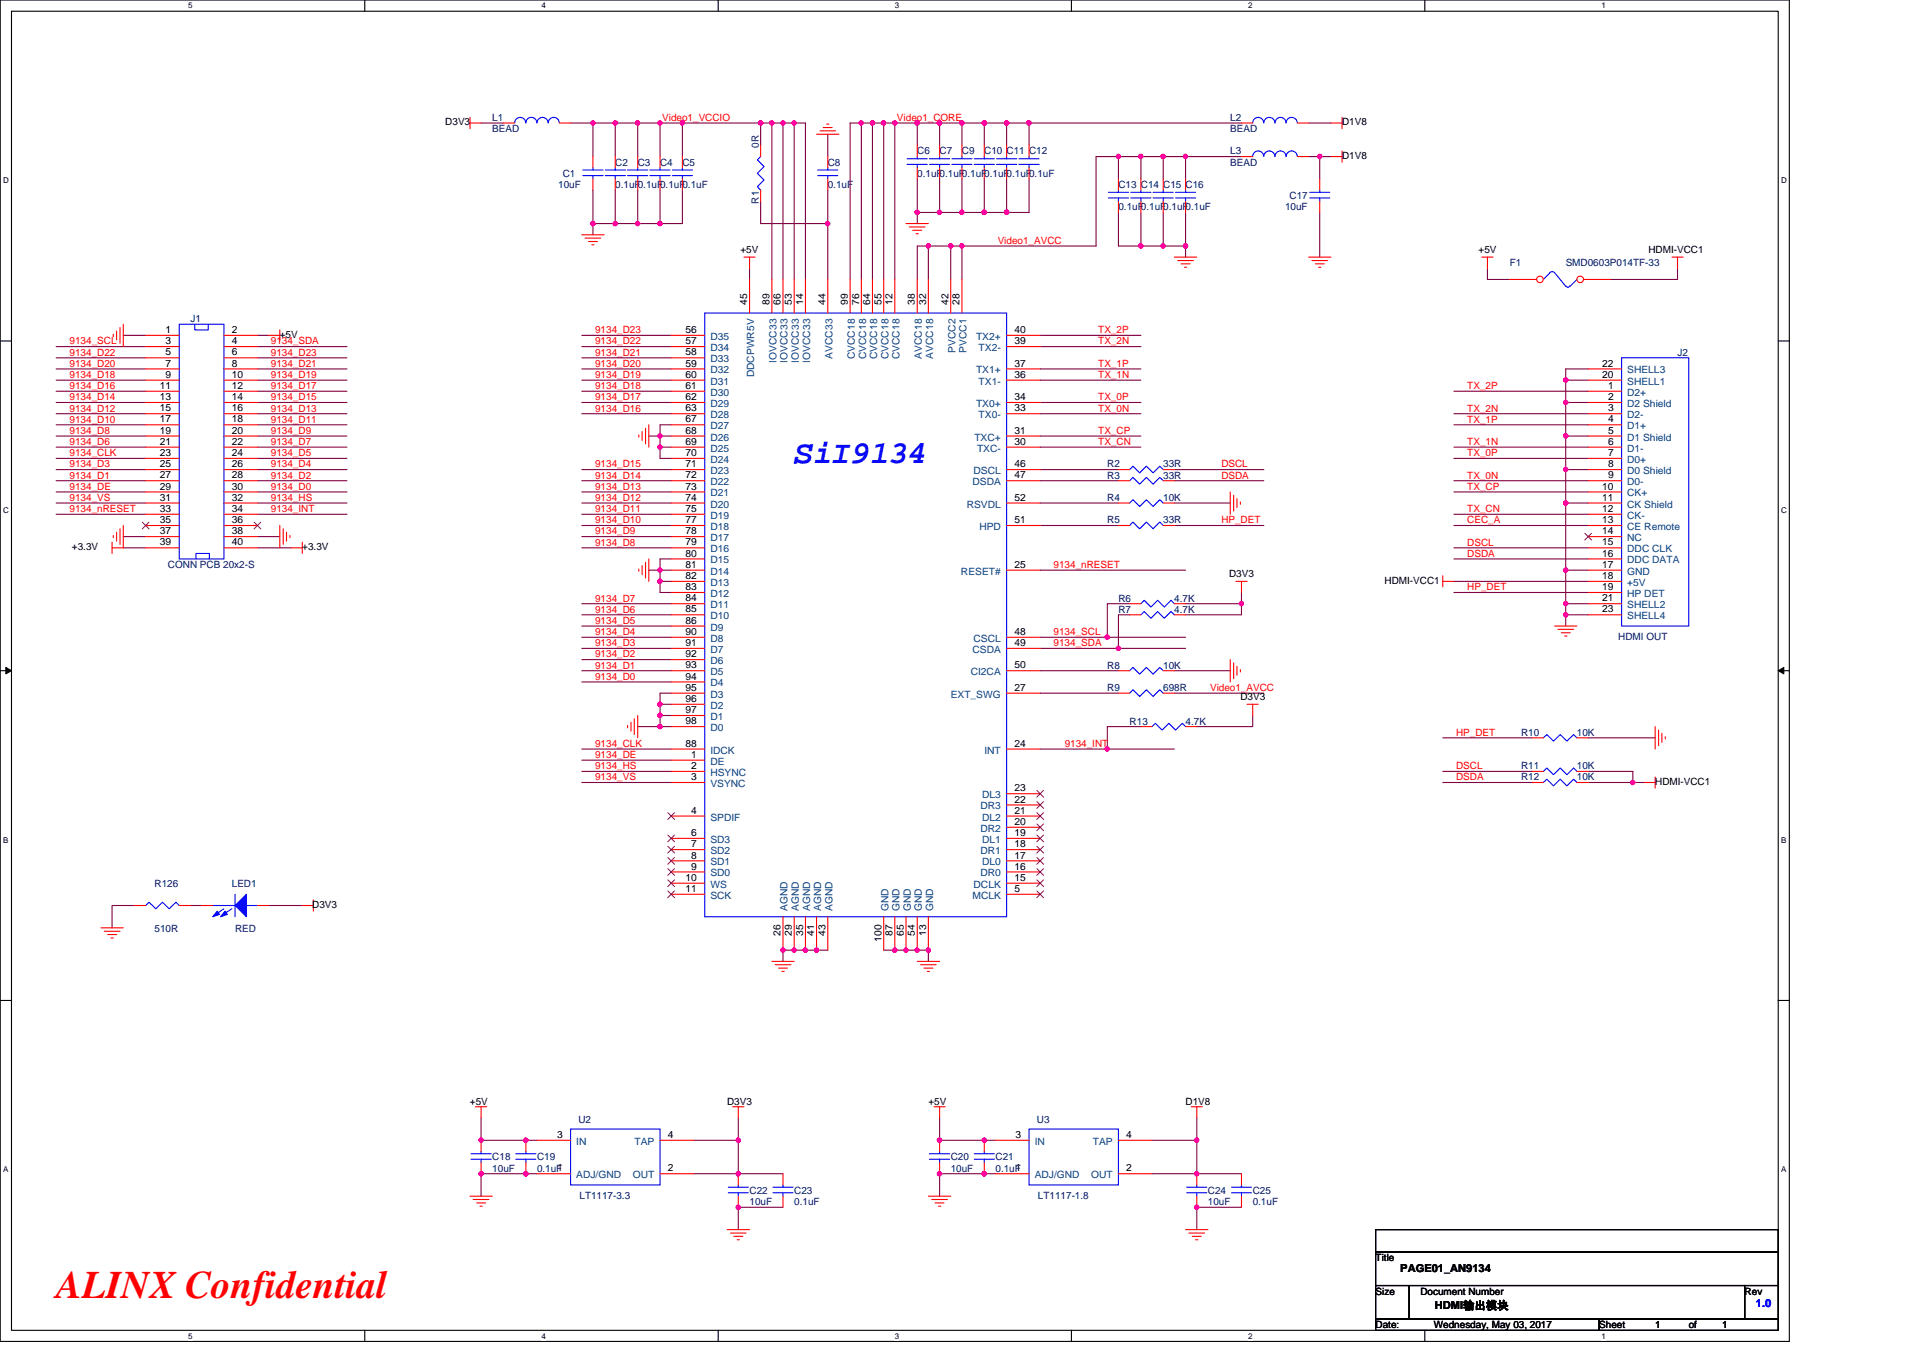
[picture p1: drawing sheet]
<svg xmlns="http://www.w3.org/2000/svg" width="297mm" height="210mm" viewBox="0 0 297 210" stroke-linecap="round" stroke-linejoin="round" font-family="sans-serif">
<path d="M0 0h276.4v207.3h-276.4zM1.8 1.7h272.9v203.8h-272.9z" fill="none" stroke="#000" stroke-width=".17"/>
<g fill="#fff">
<path d="M29.1 .2h.6v1.4h-.6z"/>
<path d="M29.1 205.7h.6v1.4h-.6z"/>
</g>
<path d="M56.3 0v1.7M56.3 205.5v1.8" fill="none" stroke="#000" stroke-width=".17"/>
<g fill="#fff">
<path d="M83.6 .2h.7v1.4h-.7z"/>
<path d="M83.6 205.7h.7v1.4h-.7z"/>
</g>
<path d="M110.9 0v1.7M110.9 205.5v1.8" fill="none" stroke="#000" stroke-width=".17"/>
<g fill="#fff">
<path d="M138.2 .2h.7v1.4h-.7z"/>
<path d="M138.2 205.7h.7v1.4h-.7z"/>
</g>
<path d="M165.5 0v1.7M165.5 205.5v1.8" fill="none" stroke="#000" stroke-width=".17"/>
<g fill="#fff">
<path d="M192.8 .2h.6v1.4h-.6z"/>
<path d="M192.8 205.7h.6v1.4h-.6z"/>
</g>
<path d="M220.1 0v1.7M220.1 205.5v1.8" fill="none" stroke="#000" stroke-width=".17"/>
<g fill="#fff">
<path d="M247.4 .2h.6v1.4h-.6z"/>
<path d="M247.4 205.7h.6v1.4h-.6z"/>
<path d="M.5 27.2h.8v1.4h-.8z"/>
<path d="M275.1 27.2h.9v1.4h-.9z"/>
<path d="M.5 78.1h.8v1.4h-.8z"/>
<path d="M275.1 78.1h.9v1.4h-.9z"/>
</g>
<path d="M0 52.7h1.8M274.7 52.7h1.7" fill="none" stroke="#000" stroke-width=".17"/>
<g fill="#fff">
<path d="M.5 129.1h.8v1.4h-.8z"/>
<path d="M275.1 129.1h.8v1.4h-.8z"/>
</g>
<path d="M0 103.6h1.8M274.7 103.6h1.7" fill="none" stroke="#000" stroke-width=".17"/>
<path d="M.9 103.1l.9 .5-.9 .5zM274.7 103.6l.8-.5v1z" fill="#000" stroke="#000" stroke-width=".15"/>
<g fill="#fff">
<path d="M.5 180h.8v1.4h-.8z"/>
<path d="M275.1 180h.8v1.4h-.8z"/>
</g>
<path d="M0 154.6h1.8M274.7 154.6h1.7M212.5 190h62.2v3.5h-62.2zM212.5 193.5h62.2v5.1h-62.2zM212.5 198.6h5.2v5.2h-5.2zM217.7 198.6h51.8v5.2h-51.8zM269.5 198.6h5.2v5.2h-5.2zM212.5 203.8h34.5v1.7h-34.5zM247 203.8h27.7v1.7h-27.7z" fill="none" stroke="#000" stroke-width=".17"/>
<g fill="none" stroke="#800040" stroke-width=".17">
<path d="M74.3 19h3.5M88.1 19h3.5M91.6 19h3.4M91.6 19v5.2M95 19h3.5M95 19v5.2M98.5 19h3.5M98.5 19v5.2M102 19h3.4M102 19v5.2M105.4 19v5.2M105.4 19h12.1"/>
<path d="M117.5 19h1.7M117.5 19v3.5M119.2 19h1.7M119.2 19v24.2M120.9 19v24.2M120.9 19h1.8M122.7 19h1.7v24.2M122.7 19v24.2M133.1 19h-1.8v24.2M133.1 19v24.2M133.1 19h1.7M134.8 19h1.7"/>
<path d="M134.8 19v24.2M136.5 19h1.7M136.5 19v24.2M138.2 19h3.5M138.2 19v24.2M141.7 19h3.4M141.7 19v3.5M145.1 19h3.5M145.1 19v3.5M148.6 19h3.4M148.6 19v3.5M152 19h3.5"/>
<path d="M152 19v3.5M155.5 19h3.5M155.5 19v3.5M159 19h32.8M159 19v3.5M202.1 19h3.5M91.6 34.5h3.4M91.6 34.5v1.8M91.6 29.4v5.1M95 34.5h3.5M95 29.4v5.1M98.5 34.5h3.5"/>
<path d="M98.5 29.4v5.1M102 29.4v5.1M105.4 29.4v5.1h-3.4M117.5 31.1v3.4h10.4M127.9 20.7v3.5M127.9 34.5v8.7M127.9 29.4v5.1M141.7 32.8h3.4M141.7 27.6v5.2M141.7 32.8v1.7M143.4 38h3.5M143.4 38h-1.7v5.2"/>
<path d="M143.4 38v5.2M145.1 32.8h3.5M145.1 27.6v5.2M146.9 38v5.2M146.9 38h1.7M148.6 32.8h3.4M148.6 38v5.2M148.6 27.6v5.2M152 32.8h3.5M152 27.6v5.2M155.5 27.6v5.2M159 27.6v5.2h-3.5"/>
<path d="M172.8 24.2h3.4M172.8 24.2h-3.5v13.8h-20.7M172.8 32.8v5.2h3.4M172.8 24.2v3.4M176.2 24.2h3.5M176.2 38h3.5M176.2 24.2v3.4M176.2 32.8v5.2M179.7 38h3.4M179.7 24.2h3.4M179.7 24.2v3.4M179.7 32.8v5.2"/>
<path d="M183.1 32.8v5.2M183.1 24.2v3.4M183.1 24.2h8.7M183.1 38v1.7M202.1 24.2h1.8M203.9 24.2h1.7M203.9 32.8v6.9M203.9 24.2v3.4M8.7 55.3h13.8M8.7 57h13.8M8.7 58.7h13.8M8.7 53.6h13.8"/>
<path d="M19 51.8h3.5M39.8 55.3h13.8M39.8 57h13.8M39.8 58.7h13.8M39.8 53.6h13.8M39.8 51.8h1.7M89.9 55.3h13.8M89.9 57h13.8M89.9 58.7h13.8M89.9 51.8h13.8M89.9 53.6h13.8M115.8 41.5v1.7"/>
<path d="M160.7 51.8h15.5M160.7 53.6h15.5M160.7 57h15.5M160.7 58.7h15.5M229.8 41.5v1.7h3.4M241.8 58.7v3.5M241.8 58.7h3.5M245.3 57h-3.5v1.7M259.1 41.5v1.7h-10.3M8.7 79.5h13.8M8.7 60.5h13.8M8.7 62.2h13.8"/>
<path d="M8.7 63.9h13.8M8.7 65.6h13.8M8.7 67.4h13.8M8.7 69.1h13.8M8.7 76h13.8M8.7 77.7h13.8M8.7 70.8h13.8M8.7 74.3h13.8M8.7 72.6h13.8M39.8 60.5h13.8M39.8 62.2h13.8M39.8 63.9h13.8"/>
<path d="M39.8 65.6h13.8M39.8 67.4h13.8M39.8 69.1h13.8M39.8 70.8h13.8M39.8 77.7h13.8M39.8 76h13.8M39.8 74.3h13.8M39.8 72.6h13.8M39.8 79.5h13.8M89.9 76h13.8M89.9 77.7h13.8M89.9 79.5h13.8"/>
<path d="M89.9 72.6h13.8M89.9 74.3h13.8M89.9 62.2h13.8M89.9 63.9h13.8M89.9 60.5h13.8M100.2 67.4h1.8M102 69.1v1.7h1.7M102 67.4v1.7M102 67.4h1.7M102 69.1h1.7M103.7 65.6h-1.7v1.8M160.7 62.2h15.5"/>
<path d="M160.7 63.9h15.5M160.7 67.4h15.5M160.7 69.1h15.5M160.7 74.3h12.1M160.7 72.6h12.1M160.7 77.7h12.1M181.4 72.6h13.8M181.4 74.3h13.8M181.4 77.7h8.6M224.6 60.5h20.7M224.6 63.9h20.7M224.6 65.6h20.7"/>
<path d="M224.6 69.1h20.7M224.6 70.8h20.7M224.6 74.3h20.7M224.6 76h20.7M224.6 79.5h20.7M241.8 62.2v5.2M241.8 67.4v5.2M241.8 72.6v5.1M241.8 62.2h3.5M241.8 67.4h3.5M241.8 72.6h3.5M241.8 77.7h3.5"/>
<path d="M241.8 77.7v10.4M19 82.9h3.5M19 84.6h3.5M39.8 84.6h5.2M39.8 82.9h3.4M89.9 96.7h13.8M89.9 98.5h13.8M89.9 93.3h13.8M89.9 95h13.8M89.9 82.9h13.8M89.9 84.6h13.8M89.9 81.2h13.8"/>
<path d="M100.2 88.1h1.8M102 89.8v1.7h1.7M102 88.1v1.7M102 89.8h1.7M102 88.1h1.7M103.7 86.4h-1.7v1.7M160.7 88.1h22.4M160.7 81.2h12.1M160.7 98.5h10.3M171 98.5h12.1M174.5 93.3h-3.5v5.2M174.5 95h-1.7v5.2"/>
<path d="M181.4 81.2h13.8M183.1 93.3h8.7M191.8 93.3v1.7h-8.7M191.8 91.5v1.8M224.6 81.2h20.7M224.6 84.6h20.7M224.6 86.4h20.7M224.6 89.8h20.7M224.6 91.5h20.7M241.8 95v1.7M241.8 88.1v5.2M241.8 95h3.5"/>
<path d="M241.8 88.1h3.5M241.8 93.3h3.5M241.8 93.3v1.7M89.9 117.5h13.8M89.9 103.6h13.8M89.9 105.4h13.8M89.9 115.7h13.8M89.9 101.9h13.8M89.9 100.2h13.8M89.9 119.2h13.8M98.5 112.3h3.5M102 108.8v1.8"/>
<path d="M102 110.6h1.7M102 108.8h1.7M102 112.3h1.7M102 110.6v1.7M103.7 107.1h-1.7v1.7M160.7 107.1h12.1M160.7 103.6h12.1M160.7 100.2h12.1M171 115.7h10.4M172.8 100.2h10.3M176.2 112.3h-5.2v3.4h-10.3M181.4 107.1h13.8"/>
<path d="M181.4 103.6h8.6M193.5 110.6v1.7h-8.6M222.9 114h13.8M222.9 119.2h13.8M245.3 114h10.4M245.3 119.2h6.9v1.7M20.8 139.9h-3.5v3.5M29.4 139.9h1.7M41.5 139.9h5.2M89.9 120.9h13.8M222.9 120.9h13.8M245.3 120.9h6.9"/>
<path d="M252.2 120.9h1.8M127.9 146.8h-7v1.7M136.5 146.8h6.9v1.7M74.3 172.7v3.5h8.6M107.1 176.2h6.9M114 172.7v3.5M114 176.2v5.2M145.1 172.7v3.5h8.7M177.9 176.2h7M184.9 172.7v3.5M184.9 176.2v5.2M82.9 181.4h-8.6v3.4"/>
<path d="M107.1 181.4h6.9M114 181.4h6.9M120.9 186.5h-6.9v3.5M153.8 181.4h-8.7v3.4M177.9 181.4h7M184.9 181.4h6.9M191.8 186.5h-6.9v3.5"/>
</g>
<g fill="#f0f" stroke="#f0f" stroke-width=".17">
<circle cx="183.1" cy="38" r=".34"/>
<circle cx="179.7" cy="38" r=".34"/>
<circle cx="101.9" cy="89.8" r=".34"/>
<circle cx="101.9" cy="34.5" r=".34"/>
<circle cx="105.4" cy="19" r=".33"/>
<circle cx="101.9" cy="19" r=".33"/>
<circle cx="143.4" cy="38" r=".34"/>
<circle cx="101.9" cy="69.1" r=".34"/>
<circle cx="120.9" cy="146.8" r=".34"/>
<circle cx="101.9" cy="108.8" r=".34"/>
<circle cx="148.6" cy="38" r=".34"/>
<circle cx="126.1" cy="146.8" r=".34"/>
<circle cx="101.9" cy="112.3" r=".34"/>
<circle cx="101.9" cy="110.5" r=".34"/>
<circle cx="101.9" cy="67.3" r=".34"/>
<circle cx="171" cy="98.4" r=".34"/>
<circle cx="172.8" cy="100.2" r=".34"/>
<circle cx="145.1" cy="19" r=".33"/>
<circle cx="141.7" cy="19" r=".33"/>
<circle cx="120.9" cy="19" r=".33"/>
<circle cx="122.7" cy="146.8" r=".34"/>
<circle cx="146.9" cy="38" r=".34"/>
<circle cx="145.1" cy="32.8" r=".34"/>
<circle cx="141.7" cy="32.8" r=".34"/>
<circle cx="138.2" cy="19" r=".33"/>
<circle cx="91.6" cy="19" r=".33"/>
<circle cx="95" cy="19" r=".33"/>
<circle cx="91.6" cy="34.5" r=".34"/>
<circle cx="124.4" cy="146.8" r=".34"/>
<circle cx="241.8" cy="95" r=".34"/>
<circle cx="241.8" cy="58.7" r=".34"/>
<circle cx="241.9" cy="62.2" r=".33"/>
<circle cx="241.8" cy="67.3" r=".34"/>
<circle cx="241.8" cy="72.5" r=".34"/>
<circle cx="241.9" cy="88.1" r=".33"/>
<circle cx="241.8" cy="93.3" r=".34"/>
<circle cx="241.8" cy="77.7" r=".34"/>
<circle cx="252.2" cy="120.9" r=".34"/>
<circle cx="95" cy="34.5" r=".34"/>
<circle cx="98.5" cy="19" r=".33"/>
<circle cx="98.5" cy="34.5" r=".34"/>
<circle cx="122.7" cy="19" r=".33"/>
<circle cx="119.2" cy="19" r=".33"/>
<circle cx="134.8" cy="19" r=".33"/>
<circle cx="136.5" cy="19" r=".33"/>
<circle cx="158.9" cy="19" r=".33"/>
<circle cx="155.5" cy="19" r=".33"/>
<circle cx="152" cy="19" r=".33"/>
<circle cx="148.6" cy="19" r=".33"/>
<circle cx="155.5" cy="32.8" r=".34"/>
<circle cx="152" cy="32.8" r=".34"/>
<circle cx="148.6" cy="32.8" r=".34"/>
<circle cx="176.2" cy="24.2" r=".34"/>
<circle cx="179.7" cy="24.2" r=".34"/>
<circle cx="143.4" cy="146.8" r=".34"/>
<circle cx="176.2" cy="38" r=".34"/>
<circle cx="141.7" cy="146.8" r=".34"/>
<circle cx="117.5" cy="19" r=".33"/>
<circle cx="183.1" cy="24.2" r=".34"/>
<circle cx="139.9" cy="146.8" r=".34"/>
<circle cx="138.2" cy="146.8" r=".34"/>
<circle cx="101.9" cy="88.1" r=".33"/>
<circle cx="127.8" cy="34.5" r=".34"/>
<circle cx="133" cy="19" r=".33"/>
<circle cx="203.9" cy="24.2" r=".34"/>
<circle cx="172.8" cy="24.2" r=".34"/>
<circle cx="191.7" cy="93.3" r=".34"/>
<circle cx="114" cy="181.4" r=".34"/>
<circle cx="114" cy="176.2" r=".34"/>
<circle cx="114" cy="186.5" r=".34"/>
<circle cx="81.2" cy="181.4" r=".34"/>
<circle cx="81.2" cy="176.2" r=".34"/>
<circle cx="74.3" cy="176.2" r=".34"/>
<circle cx="74.3" cy="181.4" r=".34"/>
<circle cx="184.8" cy="181.4" r=".34"/>
<circle cx="184.8" cy="176.2" r=".34"/>
<circle cx="184.8" cy="186.5" r=".34"/>
<circle cx="152" cy="181.4" r=".34"/>
<circle cx="152" cy="176.2" r=".34"/>
<circle cx="145.1" cy="176.2" r=".34"/>
<circle cx="145.1" cy="181.4" r=".34"/>
<circle cx="171" cy="115.7" r=".34"/>
</g>
<g fill="none" stroke="#f00" stroke-width=".17">
<path d="M72.6 19h1.7M72.6 18.1v1.8M127.2 19.7h1.3M127.7 19.2h.3M205.6 19h1.7M207.3 18.1v1.8M89.9 36.3h3.4M90.4 36.8h2.4M90.9 37.3h1.4M91.4 37.8h.4M95 24.2v1.7M95 27.6v1.8"/>
<path d="M98.5 24.2v1.7M98.5 27.6v1.8M102 24.2v1.7M102 27.6v1.8M114.9 39.7h1.7M115.8 39.7v1.8M126.1 20.7h3.5M126.7 20.2h2.4M140 34.5h3.4M140.5 35.1h2.4M141 35.6h1.4M141.5 36.1h.4"/>
<path d="M152 22.5v1.7M152 25.9v1.7M155.5 22.5v1.7M155.5 25.9v1.7M159 22.5v1.7M159 25.9v1.7M172.8 27.6v1.8M172.8 31.1v1.7M176.2 27.6v1.8M176.2 31.1v1.7M181.4 39.7h3.5M191.8 24.2h1.7"/>
<path d="M200.4 24.2h1.7M202.1 39.7h3.5M205.6 24.2h1.7M207.3 23.3v1.8M228.9 39.7h1.7M229.8 39.7v1.8M258.3 39.7h1.7M259.1 39.7v1.8M17.5 51.6v.4M18 51.1v1.4M18.5 50.6v2.4M19 50.1v3.5"/>
<path d="M41.5 51.8h1.7M43.2 51v1.7M181.9 40.3h2.4M182.4 40.8h1.4M183 41.3h.3M202.6 40.3h2.5M203.2 40.8h1.4M203.7 41.3h.3M98.7 67.2v.3M99.2 66.7v1.4M99.7 66.2v2.4M100.2 65.6v3.5"/>
<path d="M172.8 77.7h1.7M172.8 74.3h1.7M172.8 72.6h1.7M179.7 77.7h1.7M179.7 74.3h1.7M179.7 72.6h1.7M190 76v3.5M190.6 76.5v2.5M191.1 77v1.4M191.6 77.6v.3M17.3 83.8v1.7M17.5 82.7v.4"/>
<path d="M18 82.2v1.4M18.5 81.7v2.4M19 81.2v3.4h-1.7M43.2 81.2v3.4M43.7 81.7v2.4M44.3 82.2v1.4M44.8 82.7v.4M45 84.6h1.7M46.7 83.8v1.7M98.7 87.9v.4M99.2 87.4v1.4M99.7 86.9v2.4"/>
<path d="M100.2 86.4v3.4M172.8 81.2h1.7M179.7 81.2h1.7M190.9 89.8h1.7M191.8 89.8v1.7M222.9 89.8h1.7M222.9 89v1.7M240.1 96.7h3.5M240.6 97.2h2.5M241.2 97.8h1.3M241.7 98.3h.3M96.9 112.1v.4"/>
<path d="M97.5 111.6v1.4M98 111.1v2.4M98.5 110.6v3.4M190 101.9v3.5M190.6 102.4v2.5M191.1 103v1.3M191.6 103.5v.3M192.6 108.8h1.7M193.5 108.8v1.8M236.7 114h1.7M243.6 114h1.7M255.7 112.3v3.4"/>
<path d="M256.2 112.8v2.4M256.7 113.3v1.4M257.2 113.8v.4M31.1 139.9h1.8M39.8 139.9h1.7M46.7 139.9h1.7M48.4 139v1.8M254 120.9h1.7M255.7 120.1v1.7M15.6 143.4h3.4M16.1 143.9h2.4M16.6 144.4h1.4"/>
<path d="M17.1 144.9h.4M119.2 148.5h3.5M119.7 149.1h2.5M120.3 149.6h1.3M120.8 150.1h.3M141.7 148.5h3.4M142.2 149.1h2.4M142.7 149.6h1.4M143.2 150.1h.4M73.4 171h1.8M74.3 171v1.7M74.3 176.2v1.7"/>
<path d="M74.3 179.6v1.8M113.2 171h1.7M114 171v1.7M144.3 171h1.7M145.1 171v1.7M153.8 176.2h5.2M172.8 176.2h5.1M184 171h1.7M184.9 171v1.7M72.6 184.8h3.4M73.1 185.3h2.4M73.6 185.9h1.4"/>
<path d="M74.1 186.4h.4M112.3 190h3.5M112.8 190.5h2.4M113.3 191h1.4M113.9 191.6h.3M143.4 184.8h3.5M143.9 185.3h2.4M144.4 185.9h1.4M145 186.4h.3M153.8 181.4h5.2M172.8 181.4h5.1M183.1 190h3.5"/>
<path d="M183.6 190.5h2.5M184.2 191h1.3M184.7 191.6h.3M184.9 181.4v1.7M184.9 184.8v1.7M191.8 181.4v1.7M191.8 184.8v1.7"/>
</g>
<g fill="none" stroke="#00f" stroke-width=".17">
<path d="M93.5 27.1h3.1M93.5 26.3h3.1M95 25.9v.4M95 27.1v.5M96.9 27.1h3.2M96.9 26.3h3.2M98.5 25.9v.4M98.5 27.1v.5M100.4 27.1h3.1M100.4 26.3h3.1M102 25.9v.4M102 27.1v.5"/>
<path d="M150.5 25.4h3.1M150.5 24.5h3.1M152 24.2v.3M152 25.4v.5M153.9 25.4h3.2M153.9 24.5h3.2M155.5 24.2v.3M155.5 25.4v.5M157.4 25.4h3.1M157.4 24.5h3.1M159 24.2v.3M159 25.4v.5"/>
<path d="M171.2 30.6h3.1M171.2 29.7h3.1M172.8 29.4v.3M172.8 30.6v.5M174.7 30.6h3.1M174.7 29.7h3.1M176.2 29.4v.3M176.2 30.6v.5M193.5 24.2a.85 .85 0 0 1 .8-.9 .85 .85 0 0 1 .9 .9 .87 .87 0 0 1 .9-.9 .87 .87 0 0 1 .8 .9 .86 .86 0 0 1 .9-.9 .86 .86 0 0 1 .8 .9M198.7 24.2a.86 .86 0 0 1 .8-.9 .86 .86 0 0 1 .9 .9M238.4 43.2l1.2-1.2h.4l1.8 2.2M242.5 44.2l-.3 .2-.3-.2"/>
<path d="M243.6 43.2l-1.1 1M174.5 77.7l.5-.5 1 1.1 1.1-1.1 1 1.1 1.1-1.1 .5 .5M174.5 74.3l.5-.5 1 1 1.1-1 1 1 1.1-1 .5 .5M174.5 72.6l.5-.6 1 1.1 1.1-1.1 1 1.1 1.1-1.1 .5 .6M174.5 81.2l.5-.5 1 1 1.1-1 1 1 1.1-1 .5 .5M238.4 114l.5-.5 1.1 1 1-1 1 1 1.1-1 .5 .5M32.9 139.9h3.4M36.3 138.2v3.4M38.1 139.9h1.7M34.6 140.4l-1.6 1.1M35.8 140.4l-1.6 1.1M72.8 179.1h3.1"/>
<path d="M72.8 178.3h3.1M74.3 177.9v.4M74.3 179.1v.5M159 174.5h13.8v8.6h-13.8zM183.3 184.3h3.1M183.3 183.4h3.1M184.9 183.1v.3M184.9 184.3v.5M190.2 184.3h3.1M190.2 183.4h3.1M191.8 183.1v.3M191.8 184.3v.5"/>
</g>
<g fill="#00f" stroke="#00f" stroke-width=".17">
<path d="M36.3 139.9l1.8-1.7v3.4z" fill-rule="evenodd"/>
<path d="M34.8 140.8l.3 .5-1 .3z" fill-rule="evenodd"/>
<path d="M33.5 140.8l.4 .5-1 .3z" fill-rule="evenodd"/>
</g>
<circle cx="237.9" cy="43.2" r=".51" fill="#fff" stroke="#f00" stroke-width=".17"/>
<path d="M233.2 43.2h4.2" fill="none" stroke="#f00" stroke-width=".17"/>
<circle cx="244.1" cy="43.2" r=".51" fill="#fff" stroke="#f00" stroke-width=".17"/>
<g fill="none" stroke="#f00" stroke-width=".17">
<path d="M77.8 19h1.7M86.4 19h1.7M191.8 19h1.7M200.4 19h1.7M91.6 24.2v1.7M91.6 27.6v1.8M105.4 24.2v1.7M105.4 27.6v1.8M117.5 29.4v1.7M117.5 22.5v1.7M127.9 24.2v1.7M127.9 27.6v1.8"/>
<path d="M141.7 22.5v1.7M141.7 25.9v1.7M145.1 22.5v1.7M145.1 25.9v1.7M148.6 22.5v1.7M148.6 25.9v1.7M179.7 27.6v1.8M179.7 31.1v1.7M183.1 27.6v1.8M183.1 31.1v1.7M203.9 27.6v1.8M203.9 31.1v1.7"/>
<path d="M22.5 51.8h5.2M22.5 53.6h5.2M22.5 55.3h5.2M22.5 57h5.2M22.5 58.7h5.2M34.6 51.8h5.2M34.6 53.6h5.2M34.6 55.3h5.2M34.6 57h5.2M34.6 58.7h5.2M103.7 51.8h5.2M103.7 53.6h5.2"/>
<path d="M103.7 55.3h5.2M103.7 57h5.2M103.7 58.7h5.2M115.8 43.2v5.2M119.2 43.2v5.2M120.9 43.2v5.2M122.7 43.2v5.2M124.4 43.2v5.2M127.9 43.2v5.2M131.3 43.2v5.2M133.1 43.2v5.2M134.8 43.2v5.2"/>
<path d="M136.5 43.2v5.2M138.2 43.2v5.2M141.7 43.2v5.2M143.4 43.2v5.2M146.9 43.2v5.2M148.6 43.2v5.2M155.5 51.8h5.2M155.5 53.6h5.2M155.5 57h5.2M155.5 58.7h5.2M244.6 43.2h4.2M245.3 58.7h5.2"/>
<path d="M245.3 57h5.2M22.5 60.5h5.2M22.5 62.2h5.2M22.5 63.9h5.2M22.5 65.6h5.2M22.5 67.4h5.2M22.5 69.1h5.2M22.5 70.8h5.2M22.5 72.6h5.2M22.5 74.3h5.2M22.5 76h5.2M22.5 77.7h5.2"/>
<path d="M22.5 79.5h5.2M34.6 60.5h5.2M34.6 62.2h5.2M34.6 63.9h5.2M34.6 65.6h5.2M34.6 67.4h5.2M34.6 69.1h5.2M34.6 70.8h5.2M34.6 72.6h5.2M34.6 74.3h5.2M34.6 76h5.2M34.6 77.7h5.2"/>
<path d="M34.6 79.5h5.2M103.7 60.5h5.2M103.7 62.2h5.2M103.7 63.9h5.2M103.7 65.6h5.2M103.7 67.4h5.2M103.7 69.1h5.2M103.7 70.8h5.2M103.7 72.6h5.2M103.7 74.3h5.2M103.7 76h5.2M103.7 77.7h5.2"/>
<path d="M103.7 79.5h5.2M155.5 74.3h5.2M155.5 72.6h5.2M155.5 62.2h5.2M155.5 63.9h5.2M155.5 67.4h5.2M155.5 69.1h5.2M155.5 77.7h5.2M245.3 60.5h5.2M245.3 62.2h5.2M245.3 63.9h5.2M245.3 65.6h5.2"/>
<path d="M245.3 67.4h5.2M245.3 69.1h5.2M245.3 70.8h5.2M245.3 72.6h5.2M245.3 74.3h5.2M245.3 76h5.2M245.3 77.7h5.2M245.3 79.5h5.2M22.5 81.2h5.2M22.5 82.9h5.2M22.5 84.6h5.2M34.6 81.2h5.2"/>
<path d="M34.6 82.9h5.2M34.6 84.6h5.2M103.7 81.2h5.2M103.7 82.9h5.2M103.7 84.6h5.2M103.7 86.4h5.2M103.7 88.1h5.2M103.7 89.8h5.2M103.7 91.5h5.2M103.7 93.3h5.2M103.7 95h5.2M103.7 96.7h5.2"/>
<path d="M103.7 98.5h5.2M155.5 88.1h5.2M155.5 98.5h5.2M155.5 81.2h5.2M174.5 95h1.7M174.5 93.3h1.7M181.4 95h1.7M181.4 93.3h1.7M245.3 93.3h5.2M245.3 81.2h5.2M245.3 82.9h5.2M245.3 84.6h5.2"/>
<path d="M245.3 86.4h5.2M245.3 88.1h5.2M245.3 89.8h5.2M245.3 91.5h5.2M245.3 95h5.2M103.7 119.2h5.2M103.7 117.5h5.2M103.7 115.7h5.2M103.7 100.2h5.2M103.7 101.9h5.2M103.7 103.6h5.2M103.7 105.4h5.2"/>
<path d="M103.7 107.1h5.2M103.7 108.8h5.2M103.7 110.6h5.2M103.7 112.3h5.2M155.5 115.7h5.2M155.5 103.6h5.2M155.5 100.2h5.2M155.5 107.1h5.2M172.8 107.1h1.7M172.8 103.6h1.7M176.2 112.3h1.7M179.7 107.1h1.7"/>
<path d="M179.7 103.6h1.7M183.1 112.3h1.8M236.7 119.2h1.7M243.6 119.2h1.7M20.8 139.9h1.7M27.7 139.9h1.7M103.7 138.2h5.2M103.7 136.5h5.2M103.7 134.7h5.2M103.7 133h5.2M103.7 131.3h5.2M103.7 129.5h5.2"/>
<path d="M103.7 126.1h5.2M103.7 120.9h5.2M155.5 122.6h5.2M155.5 124.4h5.2M155.5 126.1h5.2M155.5 127.8h5.2M155.5 129.5h5.2M155.5 131.3h5.2M155.5 133h5.2M155.5 134.7h5.2M155.5 136.5h5.2M155.5 138.2h5.2"/>
<path d="M236.7 120.9h1.7M243.6 120.9h1.7M120.9 141.6v5.2M122.7 141.6v5.2M124.4 141.6v5.2M126.1 141.6v5.2M127.9 141.6v5.2M136.5 141.6v5.2M138.2 141.6v5.2M140 141.6v5.2M141.7 141.6v5.2M143.4 141.6v5.2"/>
<path d="M81.2 176.2v1.7M81.2 179.6v1.8M82.9 176.2h5.2M102 176.2h5.1M145.1 176.2v1.7M145.1 179.6v1.8M152 176.2v1.7M152 179.6v1.8M82.9 181.4h5.2M102 181.4h5.1M114 181.4v1.7M114 184.8v1.7"/>
<path d="M120.9 181.4v1.7M120.9 184.8v1.7"/>
</g>
<g fill="none" stroke="#00f" stroke-width=".17">
<path d="M79.5 19a.86 .86 0 0 1 .9-.9 .86 .86 0 0 1 .8 .9M81.2 19a.85 .85 0 0 1 .9-.9 .85 .85 0 0 1 .8 .9M82.9 19a.86 .86 0 0 1 .9-.9 .86 .86 0 0 1 .9 .9M84.7 19a.85 .85 0 0 1 .8-.9 .85 .85 0 0 1 .9 .9M193.5 19a.85 .85 0 0 1 .8-.9 .85 .85 0 0 1 .9 .9 .87 .87 0 0 1 .9-.9 .87 .87 0 0 1 .8 .9 .86 .86 0 0 1 .9-.9 .86 .86 0 0 1 .8 .9M198.7 19a.86 .86 0 0 1 .8-.9 .86 .86 0 0 1 .9 .9M90 27.1h3.2M90 26.3h3.2M91.6 25.9v.4M91.6 27.1v.5M103.9 27.1h3.1M103.9 26.3h3.1"/>
<path d="M105.4 25.9v.4M105.4 27.1v.5M117.5 24.2l-.5 .5 1 1-1 1.1 1 1-1 1.1 .5 .5M126.3 27.1h3.1M126.3 26.3h3.1M127.9 25.9v.4M127.9 27.1v.5M140.1 25.4h3.1M140.1 24.5h3.1M141.7 24.2v.3M141.7 25.4v.5M143.6 25.4h3.1"/>
<path d="M143.6 24.5h3.1M145.1 24.2v.3M145.1 25.4v.5M147 25.4h3.1M147 24.5h3.1M148.6 24.2v.3M148.6 25.4v.5M178.1 30.6h3.1M178.1 29.7h3.1M179.7 29.4v.3M179.7 30.6v.5M181.6 30.6h3.1"/>
<path d="M181.6 29.7h3.1M183.1 29.4v.3M183.1 30.6v.5M202.3 30.6h3.1M202.3 29.7h3.1M203.9 29.4v.3M203.9 30.6v.5M27.7 50.1h6.9v36.3h-6.9zM30.1 50.1v.9h2.1v-.9M108.9 48.4h46.6v93.2h-46.6zM250.5 55.3h10.4v41.4h-10.4zM30.3 86.4v-.9h2v.9"/>
<path d="M176.2 95l.5-.5 1.1 1 1-1 1 1 1.1-1 .5 .5M176.2 93.3l.5-.5 1.1 1 1-1 1 1 1.1-1 .5 .5M174.5 107.1l.5-.5 1 1 1.1-1 1 1 1.1-1 .5 .5M174.5 103.6l.5-.5 1 1.1 1.1-1.1 1 1.1 1.1-1.1 .5 .5M177.9 112.3l.6-.5 1 1 1-1 1.1 1 1-1 .5 .5M238.4 119.2l.5-.5 1.1 1 1-1 1 1 1.1-1 .5 .5M22.5 139.9l.5-.5 1.1 1 1-1 1 1 1.1-1 .5 .5M238.4 120.9l.5-.5 1.1 1 1-1 1 1 1.1-1 .5 .5M79.7 179.1h3.1M79.7 178.3h3.1M81.2 177.9v.4M81.2 179.1v.5"/>
<path d="M88.1 174.5h13.9v8.6h-13.9zM143.6 179.1h3.1M143.6 178.3h3.1M145.1 177.9v.4M145.1 179.1v.5M150.5 179.1h3.1M150.5 178.3h3.1M152 177.9v.4M152 179.1v.5M112.5 184.3h3.1M112.5 183.4h3.1M114 183.1v.3"/>
<path d="M114 184.3v.5M119.4 184.3h3.1M119.4 183.4h3.1M120.9 183.1v.3M120.9 184.3v.5"/>
</g>
<g fill="none" stroke="#804000" stroke-width=".15">
<path d="M22 80.7l1 1M23 80.7l-1 1M39.3 80.7l1 1M40.3 80.7l-1.1 1M244.8 82.4l1 1M245.8 82.4l-1 1M103.2 137.7l1 1M103.2 136l1 1M103.2 134.2l1 1.1M103.2 132.5l1 1M103.2 130.8l1 1M103.2 129l1 1.1"/>
<path d="M103.2 125.6l1 1M104.2 137.7l-1.1 1M104.2 136l-1.1 1M104.2 134.2l-1.1 1.1M104.2 132.5l-1.1 1M104.2 130.8l-1.1 1M104.2 129l-1.1 1.1M104.2 125.6l-1.1 1M160.2 122.1l1 1.1M160.2 123.9l1 1M160.2 125.6l1 1M160.2 127.3l1 1.1"/>
<path d="M160.2 129l1 1.1M160.2 130.8l1 1M160.2 132.5l1 1M160.2 134.2l1 1.1M160.2 136l1 1M160.2 137.7l1 1M161.2 122.1l-1.1 1.1M161.2 123.9l-1.1 1M161.2 125.6l-1.1 1M161.2 127.3l-1.1 1.1M161.2 129l-1.1 1.1M161.2 130.8l-1.1 1"/>
<path d="M161.2 132.5l-1.1 1M161.2 134.2l-1.1 1.1M161.2 136l-1.1 1M161.2 137.7l-1.1 1"/>
</g>
<g fill="#f0f" stroke="#f0f" stroke-width=".17">
<circle cx="183.1" cy="38" r=".34"/>
<circle cx="179.7" cy="38" r=".34"/>
<circle cx="101.9" cy="89.8" r=".34"/>
<circle cx="101.9" cy="34.5" r=".34"/>
<circle cx="105.4" cy="19" r=".33"/>
<circle cx="101.9" cy="19" r=".33"/>
<circle cx="143.4" cy="38" r=".34"/>
<circle cx="101.9" cy="69.1" r=".34"/>
<circle cx="120.9" cy="146.8" r=".34"/>
<circle cx="101.9" cy="108.8" r=".34"/>
<circle cx="148.6" cy="38" r=".34"/>
<circle cx="126.1" cy="146.8" r=".34"/>
<circle cx="101.9" cy="112.3" r=".34"/>
<circle cx="101.9" cy="110.5" r=".34"/>
<circle cx="101.9" cy="67.3" r=".34"/>
<circle cx="171" cy="98.4" r=".34"/>
<circle cx="172.8" cy="100.2" r=".34"/>
<circle cx="145.1" cy="19" r=".33"/>
<circle cx="141.7" cy="19" r=".33"/>
<circle cx="120.9" cy="19" r=".33"/>
<circle cx="122.7" cy="146.8" r=".34"/>
<circle cx="146.9" cy="38" r=".34"/>
<circle cx="145.1" cy="32.8" r=".34"/>
<circle cx="141.7" cy="32.8" r=".34"/>
<circle cx="138.2" cy="19" r=".33"/>
<circle cx="91.6" cy="19" r=".33"/>
<circle cx="95" cy="19" r=".33"/>
<circle cx="91.6" cy="34.5" r=".34"/>
<circle cx="124.4" cy="146.8" r=".34"/>
<circle cx="241.8" cy="95" r=".34"/>
<circle cx="241.8" cy="58.7" r=".34"/>
<circle cx="241.9" cy="62.2" r=".33"/>
<circle cx="241.8" cy="67.3" r=".34"/>
<circle cx="241.8" cy="72.5" r=".34"/>
<circle cx="241.9" cy="88.1" r=".33"/>
<circle cx="241.8" cy="93.3" r=".34"/>
<circle cx="241.8" cy="77.7" r=".34"/>
<circle cx="252.2" cy="120.9" r=".34"/>
<circle cx="95" cy="34.5" r=".34"/>
<circle cx="98.5" cy="19" r=".33"/>
<circle cx="98.5" cy="34.5" r=".34"/>
<circle cx="122.7" cy="19" r=".33"/>
<circle cx="119.2" cy="19" r=".33"/>
<circle cx="134.8" cy="19" r=".33"/>
<circle cx="136.5" cy="19" r=".33"/>
<circle cx="158.9" cy="19" r=".33"/>
<circle cx="155.5" cy="19" r=".33"/>
<circle cx="152" cy="19" r=".33"/>
<circle cx="148.6" cy="19" r=".33"/>
<circle cx="155.5" cy="32.8" r=".34"/>
<circle cx="152" cy="32.8" r=".34"/>
<circle cx="148.6" cy="32.8" r=".34"/>
<circle cx="176.2" cy="24.2" r=".34"/>
<circle cx="179.7" cy="24.2" r=".34"/>
<circle cx="143.4" cy="146.8" r=".34"/>
<circle cx="176.2" cy="38" r=".34"/>
<circle cx="141.7" cy="146.8" r=".34"/>
<circle cx="117.5" cy="19" r=".33"/>
<circle cx="183.1" cy="24.2" r=".34"/>
<circle cx="139.9" cy="146.8" r=".34"/>
<circle cx="138.2" cy="146.8" r=".34"/>
<circle cx="101.9" cy="88.1" r=".33"/>
<circle cx="127.8" cy="34.5" r=".34"/>
<circle cx="133" cy="19" r=".33"/>
<circle cx="203.9" cy="24.2" r=".34"/>
<circle cx="172.8" cy="24.2" r=".34"/>
<circle cx="191.7" cy="93.3" r=".34"/>
<circle cx="114" cy="181.4" r=".34"/>
<circle cx="114" cy="176.2" r=".34"/>
<circle cx="114" cy="186.5" r=".34"/>
<circle cx="81.2" cy="181.4" r=".34"/>
<circle cx="81.2" cy="176.2" r=".34"/>
<circle cx="74.3" cy="176.2" r=".34"/>
<circle cx="74.3" cy="181.4" r=".34"/>
<circle cx="184.8" cy="181.4" r=".34"/>
<circle cx="184.8" cy="176.2" r=".34"/>
<circle cx="184.8" cy="186.5" r=".34"/>
<circle cx="152" cy="181.4" r=".34"/>
<circle cx="152" cy="176.2" r=".34"/>
<circle cx="145.1" cy="176.2" r=".34"/>
<circle cx="145.1" cy="181.4" r=".34"/>
<circle cx="171" cy="115.7" r=".34"/>
</g>
<text font-size="6" fill="#f00" x="8.7" y="200.6">ALINX Confidential</text>
<text font-size="5" fill="#00f" x="122.7" y="71.6">SiI9134</text>
<g font-size="1.7">
<text x="216.3" y="196.6">PAGE01_AN9134</text>
<text x="221.7" y="202.3">HDMI输出模块</text>
</g>
<text font-size="1.7" fill="#00f" x="271.2" y="202">1.0</text>
<g font-size="1.5">
<text x="68.8" y="19.4">D3V3</text>
<text x="207.3" y="19.4">D1V8</text>
<text x="207.3" y="24.6">D1V8</text>
<text x="114.4" y="39.1">+5V</text>
<text x="228.4" y="39.1">+5V</text>
<text x="254.6" y="39.1">HDMI-VCC1</text>
<text x="115.4" y="47.2" transform="rotate(-90 115.4 47.2)">45</text>
<text x="118.9" y="47.2" transform="rotate(-90 118.9 47.2)">89</text>
<text x="120.6" y="47.2" transform="rotate(-90 120.6 47.2)">66</text>
<text x="122.3" y="47.2" transform="rotate(-90 122.3 47.2)">53</text>
<text x="124.1" y="47.2" transform="rotate(-90 124.1 47.2)">14</text>
<text x="127.5" y="47.2" transform="rotate(-90 127.5 47.2)">44</text>
<text x="131" y="47.2" transform="rotate(-90 131 47.2)">99</text>
<text x="132.7" y="47.2" transform="rotate(-90 132.7 47.2)">76</text>
<text x="134.4" y="47.2" transform="rotate(-90 134.4 47.2)">64</text>
<text x="136.1" y="47.2" transform="rotate(-90 136.1 47.2)">55</text>
<text x="137.9" y="47.2" transform="rotate(-90 137.9 47.2)">12</text>
<text x="141.3" y="47.2" transform="rotate(-90 141.3 47.2)">38</text>
<text x="143" y="47.2" transform="rotate(-90 143 47.2)">32</text>
<text x="146.5" y="47.2" transform="rotate(-90 146.5 47.2)">42</text>
<text x="148.2" y="47.2" transform="rotate(-90 148.2 47.2)">28</text>
<text x="25.6" y="51.5">1</text>
<text x="25.6" y="53.2">3</text>
<text x="35.8" y="51.5">2</text>
<text x="35.8" y="53.2">4</text>
<text x="43.2" y="52.2">+5V</text>
<text x="105.9" y="51.5">56</text>
<text x="105.9" y="53.2">57</text>
<text x="156.7" y="51.5">40</text>
<text x="156.7" y="53.2">39</text>
<text x="25.6" y="54.9">5</text>
<text x="25.6" y="56.6">7</text>
<text x="25.6" y="58.4">9</text>
<text x="35.8" y="54.9">6</text>
<text x="35.8" y="56.6">8</text>
<text x="35.8" y="58.4">10</text>
<text x="105.9" y="54.9">58</text>
<text x="105.9" y="56.6">59</text>
<text x="105.9" y="58.4">60</text>
<text x="156.7" y="56.6">37</text>
<text x="156.7" y="58.4">36</text>
<text x="247.5" y="58.4">20</text>
<text x="247.5" y="56.6">22</text>
<text x="24.7" y="60.1">11</text>
<text x="24.7" y="61.8">13</text>
<text x="24.7" y="63.6">15</text>
<text x="24.7" y="65.3">17</text>
<text x="35.8" y="60.1">12</text>
<text x="35.8" y="61.8">14</text>
<text x="35.8" y="63.6">16</text>
<text x="35.8" y="65.3">18</text>
<text x="105.9" y="60.1">61</text>
<text x="105.9" y="61.8">62</text>
<text x="105.9" y="63.6">63</text>
<text x="105.9" y="65.3">67</text>
<text x="156.7" y="61.8">34</text>
<text x="156.7" y="63.6">33</text>
<text x="248.4" y="60.1">1</text>
<text x="248.4" y="61.8">2</text>
<text x="248.4" y="63.6">3</text>
<text x="248.4" y="65.3">4</text>
<text x="24.7" y="67">19</text>
<text x="24.7" y="68.7">21</text>
<text x="24.7" y="70.5">23</text>
<text x="35.8" y="67">20</text>
<text x="35.8" y="68.7">22</text>
<text x="35.8" y="70.5">24</text>
<text x="105.9" y="67">68</text>
<text x="105.9" y="68.7">69</text>
<text x="105.9" y="70.5">70</text>
<text x="156.7" y="67">31</text>
<text x="156.7" y="68.7">30</text>
<text x="248.4" y="67">5</text>
<text x="248.4" y="68.7">6</text>
<text x="248.4" y="70.5">7</text>
<text x="24.7" y="72.2">25</text>
<text x="24.7" y="73.9">27</text>
<text x="24.7" y="75.6">29</text>
<text x="24.7" y="77.4">31</text>
<text x="35.8" y="72.2">26</text>
<text x="35.8" y="73.9">28</text>
<text x="35.8" y="75.6">30</text>
<text x="35.8" y="77.4">32</text>
<text x="105.9" y="72.2">71</text>
<text x="105.9" y="73.9">72</text>
<text x="105.9" y="75.6">73</text>
<text x="105.9" y="77.4">74</text>
<text x="156.7" y="77.4">52</text>
<text x="156.7" y="73.9">47</text>
<text x="156.7" y="72.2">46</text>
<text x="247.5" y="75.6">10</text>
<text x="247.5" y="77.4">11</text>
<text x="248.4" y="72.2">8</text>
<text x="248.4" y="73.9">9</text>
<text x="24.7" y="79.1">33</text>
<text x="24.7" y="80.8">35</text>
<text x="24.7" y="82.5">37</text>
<text x="35.8" y="79.1">34</text>
<text x="35.8" y="80.8">36</text>
<text x="35.8" y="82.5">38</text>
<text x="105.9" y="79.1">75</text>
<text x="105.9" y="80.8">77</text>
<text x="105.9" y="82.6">78</text>
<text x="156.7" y="80.8">51</text>
<text x="247.5" y="79.1">12</text>
<text x="247.5" y="80.8">13</text>
<text x="247.5" y="82.6">14</text>
<text x="11.1" y="85">+3.3V</text>
<text x="24.7" y="84.3">39</text>
<text x="35.8" y="84.3">40</text>
<text x="46.7" y="85">+3.3V</text>
<text x="105.9" y="84.3">79</text>
<text x="105.9" y="86">80</text>
<text x="105.9" y="87.7">81</text>
<text x="105.9" y="89.5">82</text>
<text x="156.7" y="87.7">25</text>
<text x="189.9" y="89.2">D3V3</text>
<text x="247.5" y="84.3">15</text>
<text x="247.5" y="86">16</text>
<text x="247.5" y="87.7">17</text>
<text x="247.5" y="89.5">18</text>
<text x="105.9" y="91.2">83</text>
<text x="105.9" y="92.9">84</text>
<text x="105.9" y="94.6">85</text>
<text x="213.9" y="90.2">HDMI-VCC1</text>
<text x="247.5" y="92.9">21</text>
<text x="247.5" y="91.2">19</text>
<text x="247.5" y="94.6">23</text>
<text x="105.9" y="96.4">86</text>
<text x="105.9" y="98.1">90</text>
<text x="105.9" y="99.8">91</text>
<text x="105.9" y="101.6">92</text>
<text x="156.7" y="99.8">49</text>
<text x="156.7" y="98.1">48</text>
<text x="105.9" y="103.3">93</text>
<text x="105.9" y="105">94</text>
<text x="105.9" y="106.7">95</text>
<text x="156.7" y="103.3">50</text>
<text x="156.7" y="106.7">27</text>
<text x="105.9" y="108.5">96</text>
<text x="105.9" y="110.2">97</text>
<text x="105.9" y="111.9">98</text>
<text x="191.6" y="108.1">D3V3</text>
<text x="105.9" y="115.4">88</text>
<text x="106.8" y="118.8">2</text>
<text x="106.8" y="117.1">1</text>
<text x="156.7" y="115.4">24</text>
<text x="106.8" y="125.7">4</text>
<text x="106.8" y="120.5">3</text>
<text x="156.7" y="124">22</text>
<text x="156.7" y="122.3">23</text>
<text x="156.7" y="125.7">21</text>
<text x="255.7" y="121.3">HDMI-VCC1</text>
<text x="106.8" y="130.9">7</text>
<text x="106.8" y="129.2">6</text>
<text x="156.7" y="127.5">20</text>
<text x="156.7" y="130.9">18</text>
<text x="156.7" y="129.2">19</text>
<text x="105.9" y="137.8">11</text>
<text x="105.9" y="136.1">10</text>
<text x="106.8" y="134.4">9</text>
<text x="106.8" y="132.7">8</text>
<text x="156.7" y="137.8">5</text>
<text x="156.7" y="136.1">15</text>
<text x="156.7" y="134.4">16</text>
<text x="156.7" y="132.7">17</text>
<text x="48.2" y="140.3">D3V3</text>
<text x="120.6" y="144.6" transform="rotate(-90 120.6 144.6)">26</text>
<text x="122.3" y="144.6" transform="rotate(-90 122.3 144.6)">29</text>
<text x="124.1" y="144.6" transform="rotate(-90 124.1 144.6)">35</text>
<text x="125.8" y="144.6" transform="rotate(-90 125.8 144.6)">41</text>
<text x="127.5" y="144.6" transform="rotate(-90 127.5 144.6)">43</text>
<text x="136.1" y="145.5" transform="rotate(-90 136.1 145.5)">100</text>
<text x="137.9" y="144.6" transform="rotate(-90 137.9 144.6)">87</text>
<text x="139.6" y="144.6" transform="rotate(-90 139.6 144.6)">65</text>
<text x="141.3" y="144.6" transform="rotate(-90 141.3 144.6)">54</text>
<text x="143" y="144.6" transform="rotate(-90 143 144.6)">13</text>
<text x="72.6" y="170.7">+5V</text>
<text x="112.3" y="170.7">D3V3</text>
<text x="143.4" y="170.7">+5V</text>
<text x="183.1" y="170.7">D1V8</text>
<text x="86" y="175.8">3</text>
<text x="103.2" y="175.8">4</text>
<text x="156.9" y="175.8">3</text>
<text x="174" y="175.8">4</text>
<text x="86" y="181">1</text>
<text x="103.2" y="181">2</text>
<text x="156.9" y="181">1</text>
<text x="174" y="181">2</text>
<text x="212.5" y="194.9">Title</text>
<text x="212.5" y="200">Size</text>
<text x="219.4" y="200">Document Number</text>
<text x="269.5" y="200">Rev</text>
<text x="212.5" y="205.2">Date:</text>
<text x="221.5" y="205.2">Wednesday, May 03, 2017</text>
<text x="247" y="205.2">Sheet</text>
<text x="255.7" y="205.2">1</text>
<text x="260.9" y="205.2">of</text>
<text x="266" y="205.2">1</text>
</g>
<g font-size="1.5" fill="#000080">
<text x="76" y="18.7">L1</text>
<text x="76" y="20.4">BEAD</text>
<text x="117.2" y="22.8" transform="rotate(-90 117.2 22.8)">0R</text>
<text x="141.7" y="23.9">C6</text>
<text x="145.1" y="23.9">C7</text>
<text x="148.6" y="23.9">C9</text>
<text x="152" y="23.9">C10 C11 C12</text>
<text x="190" y="23.9">L3</text>
<text x="190" y="18.7">L2</text>
<text x="190" y="20.4">BEAD</text>
<text x="86.2" y="29">10uF</text>
<text x="86.9" y="27.3">C1</text>
<text x="95" y="25.6">C2</text>
<text x="95" y="29">0.1uF0.1uF0.1uF0.1uF</text>
<text x="98.5" y="25.6">C3</text>
<text x="102" y="25.6">C4</text>
<text x="105.4" y="25.6">C5</text>
<text x="127.9" y="25.6">C8</text>
<text x="127.9" y="29">0.1uF</text>
<text x="141.7" y="27.3">0.1uF0.1uF0.1uF0.1uF0.1uF0.1uF</text>
<text x="172.8" y="29">C13 C14 C15 C16</text>
<text x="190" y="25.6">BEAD</text>
<text x="117.2" y="31.5" transform="rotate(-90 117.2 31.5)">R1</text>
<text x="172.8" y="32.5">0.1uF0.1uF0.1uF0.1uF</text>
<text x="198.5" y="32.5">10uF</text>
<text x="199.2" y="30.8">C17</text>
<text x="233.2" y="41.1">F1</text>
<text x="241.8" y="41.1">SMD0603P014TF-33</text>
<text x="29.4" y="49.8">J1</text>
<text x="259.1" y="54.9">J2</text>
<text x="171" y="77.4">R4</text>
<text x="171" y="74">R3</text>
<text x="171" y="72.2">R2</text>
<text x="179.7" y="77.4">10K</text>
<text x="179.7" y="74">33R</text>
<text x="179.7" y="72.2">33R</text>
<text x="171" y="80.9">R5</text>
<text x="179.7" y="80.9">33R</text>
<text x="25.9" y="87.8">CONN PCB 20x2-S</text>
<text x="172.8" y="94.7">R7</text>
<text x="172.8" y="92.9">R6</text>
<text x="181.4" y="94.7">4.7K</text>
<text x="181.4" y="92.9">4.7K</text>
<text x="250" y="98.8">HDMI OUT</text>
<text x="171" y="106.8">R9</text>
<text x="171" y="103.3">R8</text>
<text x="179.7" y="106.8">698R</text>
<text x="179.7" y="103.3">10K</text>
<text x="174.5" y="112">R13</text>
<text x="183.1" y="112">4.7K</text>
<text x="234.9" y="113.7">R10</text>
<text x="243.6" y="113.7">10K</text>
<text x="234.9" y="118.9">R11</text>
<text x="243.6" y="118.9">10K</text>
<text x="234.9" y="120.6">R12</text>
<text x="243.6" y="120.6">10K</text>
<text x="23.9" y="137">R126</text>
<text x="35.8" y="137">LED1</text>
<text x="23.9" y="144.1">510R</text>
<text x="36.3" y="144.1">RED</text>
<text x="89.3" y="173.4">U2</text>
<text x="160.2" y="173.4">U3</text>
<text x="76" y="179.3">C18</text>
<text x="82.9" y="179.3">C19</text>
<text x="146.9" y="179.3">C20</text>
<text x="153.8" y="179.3">C21</text>
<text x="76" y="181">10uF</text>
<text x="82.9" y="181">0.1uF</text>
<text x="89.5" y="185.2">LT1117-3.3</text>
<text x="115.8" y="184.5">C22</text>
<text x="122.7" y="184.5">C23</text>
<text x="146.9" y="181">10uF</text>
<text x="153.8" y="181">0.1uF</text>
<text x="160.3" y="185.2">LT1117-1.8</text>
<text x="186.6" y="184.5">C24</text>
<text x="193.5" y="184.5">C25</text>
<text x="115.8" y="186.2">10uF</text>
<text x="122.7" y="186.2">0.1uF</text>
<text x="186.6" y="186.2">10uF</text>
<text x="193.5" y="186.2">0.1uF</text>
</g>
<g font-size="1.5" fill="#f00">
<text x="102.3" y="18.7">Video1_VCCIO</text>
<text x="138.6" y="18.7">Video1_CORE</text>
<text x="154.1" y="37.7">Video1_AVCC</text>
<text x="10.7" y="53.2">9134_SCL</text>
<text x="41.8" y="53.2">9134_SDA</text>
<text x="91.9" y="51.5">9134_D23</text>
<text x="91.9" y="53.2">9134_D22</text>
<text x="169.6" y="51.5">TX_2P</text>
<text x="169.6" y="53.2">TX_2N</text>
<text x="10.7" y="54.9">9134_D22</text>
<text x="10.7" y="56.7">9134_D20</text>
<text x="10.7" y="58.4">9134_D18</text>
<text x="41.8" y="54.9">9134_D23</text>
<text x="41.8" y="56.7">9134_D21</text>
<text x="41.8" y="58.4">9134_D19</text>
<text x="91.9" y="54.9">9134_D21</text>
<text x="91.9" y="56.7">9134_D20</text>
<text x="91.9" y="58.4">9134_D19</text>
<text x="169.6" y="56.7">TX_1P</text>
<text x="169.6" y="58.4">TX_1N</text>
<text x="10.7" y="60.1">9134_D16</text>
<text x="10.7" y="61.8">9134_D14</text>
<text x="10.7" y="63.6">9134_D12</text>
<text x="10.7" y="65.3">9134_D10</text>
<text x="41.8" y="60.1">9134_D17</text>
<text x="41.8" y="61.8">9134_D15</text>
<text x="41.8" y="63.6">9134_D13</text>
<text x="41.8" y="65.3">9134_D11</text>
<text x="91.9" y="61.8">9134_D17</text>
<text x="91.9" y="63.6">9134_D16</text>
<text x="91.9" y="60.1">9134_D18</text>
<text x="169.6" y="61.8">TX_0P</text>
<text x="169.6" y="63.6">TX_0N</text>
<text x="226.6" y="60.1">TX_2P</text>
<text x="226.6" y="63.6">TX_2N</text>
<text x="226.6" y="65.3">TX_1P</text>
<text x="10.7" y="67">9134_D8</text>
<text x="10.7" y="68.7">9134_D6</text>
<text x="10.7" y="70.5">9134_CLK</text>
<text x="41.8" y="67">9134_D9</text>
<text x="41.8" y="68.7">9134_D7</text>
<text x="41.8" y="70.5">9134_D5</text>
<text x="169.6" y="67">TX_CP</text>
<text x="169.6" y="68.7">TX_CN</text>
<text x="226.6" y="68.7">TX_1N</text>
<text x="226.6" y="70.5">TX_0P</text>
<text x="10.7" y="75.7">9134_DE</text>
<text x="10.7" y="77.4">9134_VS</text>
<text x="10.7" y="73.9">9134_D1</text>
<text x="10.7" y="72.2">9134_D3</text>
<text x="41.8" y="77.4">9134_HS</text>
<text x="41.8" y="75.7">9134_D0</text>
<text x="41.8" y="73.9">9134_D2</text>
<text x="41.8" y="72.2">9134_D4</text>
<text x="91.9" y="75.7">9134_D13</text>
<text x="91.9" y="77.4">9134_D12</text>
<text x="91.9" y="72.2">9134_D15</text>
<text x="91.9" y="73.9">9134_D14</text>
<text x="188.7" y="72.2">DSCL</text>
<text x="188.7" y="73.9">DSDA</text>
<text x="226.6" y="73.9">TX_0N</text>
<text x="226.6" y="75.7">TX_CP</text>
<text x="10.7" y="79.1">9134_nRESET</text>
<text x="41.8" y="79.1">9134_INT</text>
<text x="91.9" y="82.6">9134_D9</text>
<text x="91.9" y="80.9">9134_D10</text>
<text x="91.9" y="79.1">9134_D11</text>
<text x="188.7" y="80.9">HP_DET</text>
<text x="226.6" y="79.1">TX_CN</text>
<text x="226.6" y="80.9">CEC_A</text>
<text x="91.9" y="84.3">9134_D8</text>
<text x="162.7" y="87.8">9134_nRESET</text>
<text x="226.6" y="84.3">DSCL</text>
<text x="226.6" y="86">DSDA</text>
<text x="91.9" y="92.9">9134_D7</text>
<text x="91.9" y="94.7">9134_D6</text>
<text x="226.6" y="91.2">HP_DET</text>
<text x="91.9" y="96.4">9134_D5</text>
<text x="91.9" y="98.1">9134_D4</text>
<text x="91.9" y="101.6">9134_D2</text>
<text x="91.9" y="99.8">9134_D3</text>
<text x="162.7" y="98.1">9134_SCL</text>
<text x="162.7" y="99.8">9134_SDA</text>
<text x="91.9" y="103.3">9134_D1</text>
<text x="91.9" y="105">9134_D0</text>
<text x="186.9" y="106.8">Video1_AVCC</text>
<text x="224.9" y="113.7">HP_DET</text>
<text x="91.9" y="115.4">9134_CLK</text>
<text x="91.9" y="117.1">9134_DE</text>
<text x="91.9" y="118.9">9134_HS</text>
<text x="164.5" y="115.4">9134_INT</text>
<text x="224.9" y="118.9">DSCL</text>
<text x="91.9" y="120.6">9134_VS</text>
<text x="224.9" y="120.6">DSDA</text>
</g>
<g font-size="1.5" fill="#004080">
<text x="109.7" y="52.5">D35</text>
<text x="150.8" y="52.5">TX2+</text>
<text x="109.7" y="54.3">D34</text>
<text x="109.7" y="56">D33</text>
<text x="109.7" y="57.7">D32</text>
<text x="109.7" y="59.4">D31</text>
<text x="116.5" y="58.3" transform="rotate(-90 116.5 58.3)">DDCPWR5V</text>
<text x="119.9" y="56" transform="rotate(-90 119.9 56)">IOVCC33</text>
<text x="121.7" y="56" transform="rotate(-90 121.7 56)">IOVCC33</text>
<text x="123.4" y="56" transform="rotate(-90 123.4 56)">IOVCC33</text>
<text x="125.1" y="56" transform="rotate(-90 125.1 56)">IOVCC33</text>
<text x="128.6" y="55.4" transform="rotate(-90 128.6 55.4)">AVCC33</text>
<text x="132" y="55.5" transform="rotate(-90 132 55.5)">CVCC18</text>
<text x="133.8" y="55.5" transform="rotate(-90 133.8 55.5)">CVCC18</text>
<text x="135.5" y="55.5" transform="rotate(-90 135.5 55.5)">CVCC18</text>
<text x="137.2" y="55.5" transform="rotate(-90 137.2 55.5)">CVCC18</text>
<text x="138.9" y="55.5" transform="rotate(-90 138.9 55.5)">CVCC18</text>
<text x="142.4" y="55.4" transform="rotate(-90 142.4 55.4)">AVCC18</text>
<text x="144.1" y="55.4" transform="rotate(-90 144.1 55.4)">AVCC18</text>
<text x="147.6" y="54.5" transform="rotate(-90 147.6 54.5)">PVCC2</text>
<text x="149.3" y="54.5" transform="rotate(-90 149.3 54.5)">PVCC1</text>
<text x="150.8" y="57.7">TX1+</text>
<text x="151.2" y="54.3">TX2-</text>
<text x="151.2" y="59.4">TX1-</text>
<text x="251.4" y="59.4">SHELL1</text>
<text x="251.4" y="57.7">SHELL3</text>
<text x="109.7" y="61.2">D30</text>
<text x="109.7" y="62.9">D29</text>
<text x="109.7" y="64.6">D28</text>
<text x="150.8" y="62.9">TX0+</text>
<text x="151.2" y="64.6">TX0-</text>
<text x="251.4" y="61.2">D2+</text>
<text x="251.4" y="62.9">D2 Shield</text>
<text x="251.4" y="64.6">D2-</text>
<text x="109.7" y="66.3">D27</text>
<text x="109.7" y="68.1">D26</text>
<text x="109.7" y="69.8">D25</text>
<text x="109.7" y="71.5">D24</text>
<text x="150.5" y="68.1">TXC+</text>
<text x="150.9" y="69.8">TXC-</text>
<text x="251.4" y="66.3">D1+</text>
<text x="251.4" y="68.1">D1 Shield</text>
<text x="251.4" y="69.8">D1-</text>
<text x="251.4" y="71.5">D0+</text>
<text x="109.7" y="73.3">D23</text>
<text x="109.7" y="75">D22</text>
<text x="109.7" y="76.7">D21</text>
<text x="150.2" y="75">DSDA</text>
<text x="150.4" y="73.3">DSCL</text>
<text x="251.4" y="73.3">D0 Shield</text>
<text x="251.4" y="75">D0-</text>
<text x="251.4" y="76.7">CK+</text>
<text x="109.7" y="78.4">D20</text>
<text x="109.7" y="80.2">D19</text>
<text x="109.7" y="81.9">D18</text>
<text x="109.7" y="83.6">D17</text>
<text x="149.3" y="78.4">RSVDL</text>
<text x="151.3" y="81.9">HPD</text>
<text x="251.4" y="78.4">CK Shield</text>
<text x="251.4" y="80.2">CK-</text>
<text x="251.4" y="81.9">CE Remote</text>
<text x="251.4" y="83.6">NC</text>
<text x="109.7" y="85.3">D16</text>
<text x="109.7" y="87.1">D15</text>
<text x="109.7" y="88.8">D14</text>
<text x="148.4" y="88.8">RESET#</text>
<text x="251.4" y="85.3">DDC CLK</text>
<text x="251.4" y="87.1">DDC DATA</text>
<text x="251.4" y="88.8">GND</text>
<text x="109.7" y="90.5">D13</text>
<text x="109.7" y="92.2">D12</text>
<text x="109.7" y="94">D11</text>
<text x="109.7" y="95.7">D10</text>
<text x="251.4" y="94">SHELL2</text>
<text x="251.4" y="90.5">+5V</text>
<text x="251.4" y="92.2">HP DET</text>
<text x="251.4" y="95.7">SHELL4</text>
<text x="109.7" y="97.4">D9</text>
<text x="109.7" y="99.2">D8</text>
<text x="109.7" y="100.9">D7</text>
<text x="150.2" y="100.9">CSDA</text>
<text x="150.4" y="99.2">CSCL</text>
<text x="109.7" y="102.6">D6</text>
<text x="109.7" y="104.3">D5</text>
<text x="109.7" y="106.1">D4</text>
<text x="109.7" y="107.8">D3</text>
<text x="146.9" y="107.8">EXT_SWG</text>
<text x="149.9" y="104.3">CI2CA</text>
<text x="109.7" y="109.5">D2</text>
<text x="109.7" y="111.3">D1</text>
<text x="109.7" y="113">D0</text>
<text x="109.7" y="119.9">HSYNC</text>
<text x="109.7" y="118.2">DE</text>
<text x="109.7" y="116.4">IDCK</text>
<text x="152.1" y="116.4">INT</text>
<text x="109.7" y="121.6">VSYNC</text>
<text x="151.4" y="125.1">DR3</text>
<text x="151.7" y="123.3">DL3</text>
<text x="109.7" y="132">SD2</text>
<text x="109.7" y="130.2">SD3</text>
<text x="109.7" y="126.8">SPDIF</text>
<text x="151.4" y="128.5">DR2</text>
<text x="151.4" y="132">DR1</text>
<text x="151.7" y="126.8">DL2</text>
<text x="151.7" y="130.2">DL1</text>
<text x="109.7" y="137.2">WS</text>
<text x="109.7" y="135.4">SD0</text>
<text x="109.7" y="133.7">SD1</text>
<text x="150.4" y="137.2">DCLK</text>
<text x="151.4" y="135.4">DR0</text>
<text x="151.7" y="133.7">DL0</text>
<text x="109.7" y="138.9">SCK</text>
<text x="121.7" y="140.8" transform="rotate(-90 121.7 140.8)">AGND</text>
<text x="123.4" y="140.8" transform="rotate(-90 123.4 140.8)">AGND</text>
<text x="125.1" y="140.8" transform="rotate(-90 125.1 140.8)">AGND</text>
<text x="126.8" y="140.8" transform="rotate(-90 126.8 140.8)">AGND</text>
<text x="128.6" y="140.8" transform="rotate(-90 128.6 140.8)">AGND</text>
<text x="137.2" y="140.8" transform="rotate(-90 137.2 140.8)">GND</text>
<text x="138.9" y="140.8" transform="rotate(-90 138.9 140.8)">GND</text>
<text x="140.7" y="140.8" transform="rotate(-90 140.7 140.8)">GND</text>
<text x="142.4" y="140.8" transform="rotate(-90 142.4 140.8)">GND</text>
<text x="144.1" y="140.8" transform="rotate(-90 144.1 140.8)">GND</text>
<text x="150.2" y="138.9">MCLK</text>
<text x="89" y="176.9">IN</text>
<text x="98" y="176.9">TAP</text>
<text x="159.8" y="176.9">IN</text>
<text x="168.8" y="176.9">TAP</text>
<text x="89" y="182.1">ADJ/GND</text>
<text x="97.7" y="182.1">OUT</text>
<text x="159.8" y="182.1">ADJ/GND</text>
<text x="168.5" y="182.1">OUT</text>
</g>
<g font-size="1.2">
<text x="29.1" y="1.3">5</text>
<text x="83.6" y="1.3">4</text>
<text x="138.2" y="1.3">3</text>
<text x="192.8" y="1.3">2</text>
<text x="247.4" y="1.3">1</text>
<text x=".5" y="28.3">D</text>
<text x="275.1" y="28.3">D</text>
<text x=".5" y="79.2">C</text>
<text x="275.1" y="79.2">C</text>
<text x=".5" y="130.2">B</text>
<text x="275.1" y="130.2">B</text>
<text x=".5" y="181.1">A</text>
<text x="275.1" y="181.1">A</text>
<text x="29.1" y="206.8">5</text>
<text x="83.6" y="206.8">4</text>
<text x="138.2" y="206.8">3</text>
<text x="192.8" y="206.8">2</text>
<text x="247.4" y="206.8">1</text>
</g>
</svg>
